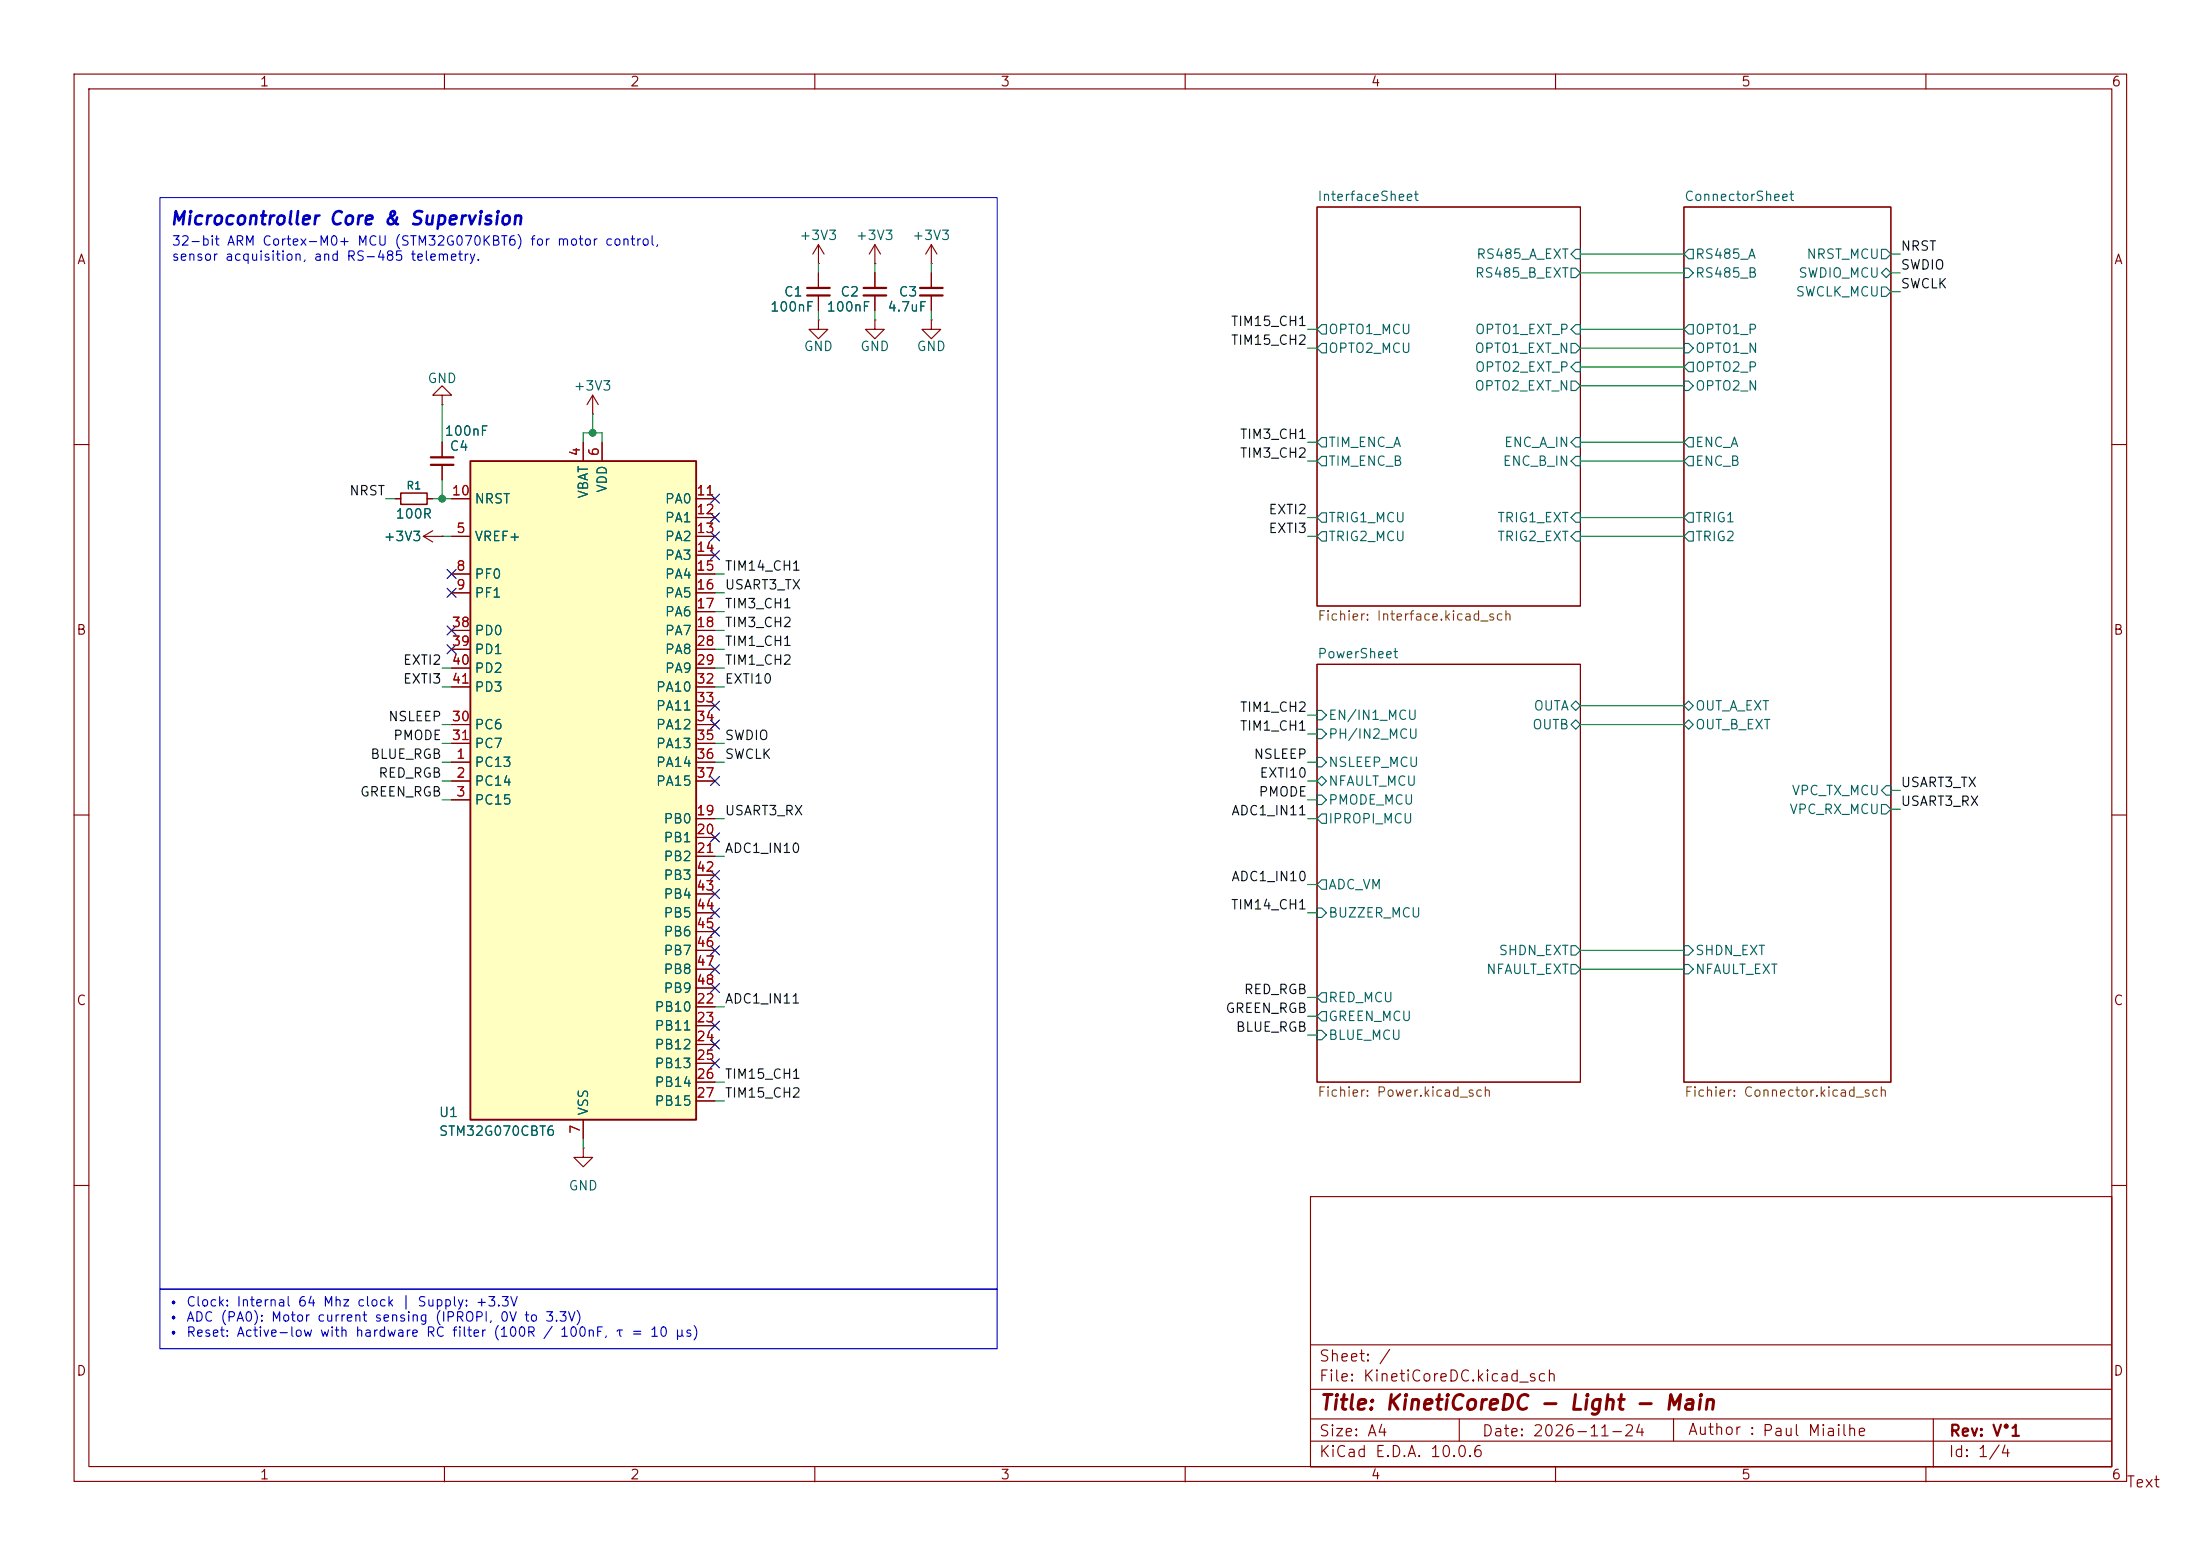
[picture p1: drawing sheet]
<svg xmlns="http://www.w3.org/2000/svg" width="297mm" height="210mm" viewBox="0 0 297 210" stroke-linecap="round" stroke-linejoin="round" font-family="sans-serif">
<g fill="none" stroke="#840000" stroke-width=".15">
<path d="M10 10h277.1v189.9h-277.1zM12 12h273.1v185.9h-273.1zM60 10v2M110 10v2M160 10v2M210 10v2M260 10v2M110.5 35.6h.1M110.5 33v2.6M110.5 36.8v2.1M110.5 39.9v2M110.5 33l-.8 1.3"/>
<path d="M110.5 33l.8 1.3M118.1 35.6h.1M118.1 33v2.6M118.1 36.8v2.1M118.1 39.9v2M118.1 33l-.8 1.3M118.1 33l.8 1.3M125.7 36.8v2.1M125.7 39.9v2M177.8 27.9h35.6v53.9h-35.6zM227.3 27.9h28v118.2h-28zM59.7 53.3h1.3l-1.3-1.2-1.3 1.2h1.3v1.3"/>
<path d="M59.7 54.6h.1M59.7 59.7v2M110.5 43.2v1.3h-1.3l1.3 1.2 1.3-1.2h-1.3M110.5 43.2h.1M118.1 43.2v1.3h-1.3l1.3 1.2 1.3-1.2h-1.3M118.1 43.2h.1M125.7 43.2v1.3h-1.2l1.2 1.2 1.3-1.2h-1.3M125.7 43.2h.1M10 60h2M53.3 67.3h.8M57.1 72.4l1.3 .8M57.1 72.4h2.6"/>
<path d="M57.7 67.3h.7M58.4 71.6l-1.3 .8M59.7 72.4h.1M59.7 62.7v2.1M285.1 60h1.9M177.8 89.7h35.6v56.4h-35.6zM10 110h2M285.1 110h1.9M78.7 154.9v1.3h1.3l-1.3 1.3-1.2-1.3h1.2M78.7 154.9h.1M10 160h2M176.9 161.5h108.2v36.5h-108.2z"/>
<path d="M285.1 160h1.9M60 198v2M110 198v2M160 198v2M177 194.5h108M177 191.5h108M177 187.5h108M177 181.5h108M197 191.5v3M210 198v2M225.9 191.5v3M260 198v2"/>
<path d="M261 191.5v6.5"/>
</g>
<g fill="none" stroke="#006464" stroke-width=".15">
<path d="M212.1 36.2h.6l.7 .6-.7 .7h-.6zM212.7 33.7h.7v1.2h-.7l-.6-.6zM227.3 36.2h.7l.6 .6-.6 .7h-.7zM228 33.7h.6v1.2h-.6l-.7-.6zM254 33.7h.6l.7 .6-.7 .6h-.6zM254 38.7h.6l.7 .7-.7 .6h-.6zM254 36.8l.6-.6 .7 .6-.7 .7zM177.8 44.5l.6-.7h.7v1.3h-.7zM177.8 47l.6-.6h.7v1.2h-.7zM177.8 59.7l.6-.6h.7v1.2h-.7zM212.1 46.4h.6l.7 .6-.7 .6h-.6zM212.1 51.4h.6l.7 .7-.7 .6h-.6z"/>
<path d="M212.7 43.8h.7v1.3h-.7l-.6-.6zM212.7 48.9h.7v1.3h-.7l-.6-.7zM212.7 59.1h.7v1.2h-.7l-.6-.6zM227.3 46.4h.7l.6 .6-.6 .6h-.7zM227.3 51.4h.7l.6 .7-.6 .6h-.7zM227.3 49.5l.7-.6h.6v1.3h-.6zM228 43.8h.6v1.3h-.6l-.7-.6zM228 59.1h.6v1.2h-.6l-.7-.6zM177.8 62.2l.6-.6h.7v1.3h-.7zM177.8 69.9l.6-.7h.7v1.3h-.7zM178.4 71.8h.7v1.2h-.7l-.6-.6zM212.7 61.6h.7v1.3h-.7l-.6-.7z"/>
<path d="M212.7 71.8h.7v1.2h-.7l-.6-.6zM212.7 69.2h.7v1.3h-.7l-.6-.6zM227.3 62.2l.7-.6h.6v1.3h-.6zM228 69.2h.6v1.3h-.6l-.7-.6zM228 71.8h.6v1.2h-.6l-.7-.6zM177.8 95.9h.6l.7 .6-.7 .7h-.6zM177.8 98.4h.6l.7 .7-.7 .6h-.6zM212.1 95.3l.6-.7 .7 .7-.7 .6zM212.1 97.8l.6-.6 .7 .6-.7 .6zM227.3 95.3l.7-.7 .6 .7-.6 .6zM227.3 97.8l.7-.6 .6 .6-.6 .6zM177.8 110.5l.6-.6h.7v1.2h-.7z"/>
<path d="M177.8 105.4l.6-.6 .7 .6-.7 .6zM177.8 102.2h.6l.7 .7-.7 .6h-.6zM177.8 107.3h.6l.7 .7-.7 .6h-.6zM178.4 118.7h.7v1.3h-.7l-.6-.6zM254 108.6h.6l.7 .6-.7 .7h-.6zM254.6 106h.7v1.3h-.7l-.6-.6zM177.8 139.1h.6l.7 .6-.7 .6h-.6zM177.8 137.2l.6-.7h.7v1.3h-.7zM177.8 134.6l.6-.6h.7v1.3h-.7zM177.8 122.6h.6l.7 .6-.7 .6h-.6zM212.1 130.2h.6l.7 .6-.7 .6h-.6zM212.1 127.6h.6l.7 .7-.7 .6h-.6z"/>
<path d="M227.3 127.6h.7l.6 .7-.6 .6h-.7zM227.3 130.2h.7l.6 .6-.6 .6h-.7z"/>
</g>
<path d="M109 38.9h3M109 39.9h3M116.6 38.9h3M116.6 39.9h3M124.2 38.9h3.1M124.2 39.9h3.1M58.2 62.7h3M58.2 61.7h3" fill="none" stroke="#840000" stroke-width=".3"/>
<path d="M54.1 66.5h3.6v1.6h-3.6z" fill="none" stroke="#840000" stroke-width=".2"/>
<path d="M63.5 62.2h30.5v88.9h-30.5z" fill="#ffffc2"/>
<path d="M63.5 62.2h30.5v88.9h-30.5z" fill="none" stroke="#840000" stroke-width=".25"/>
<g fill="none" stroke="#840000" stroke-width=".15">
<path d="M110.5 36.8v2.1M110.5 39.9v2M118.1 36.8v2.1M118.1 39.9v2M125.7 35.6h.1M125.7 33l.8 1.3M125.7 33l-.7 1.3M125.7 33v2.6M125.7 36.8v2.1M125.7 39.9v2M59.7 59.7v2M78.7 59.7v2.5"/>
<path d="M80 55.9h.1M80 53.3l-.8 1.3M80 53.3l.8 1.3M80 53.3v2.6M81.3 59.7v2.5M53.3 67.3h.8M57.7 67.3h.7M59.7 72.4h.1M59.7 62.7v2.1M61 72.4h2.5M61 77.5h2.5M61 67.3h2.5"/>
<path d="M94 72.4h2.5M94 77.5h2.5M94 67.3h2.5M94 69.9h2.5M94 74.9h2.5M61 80h2.5M61 85.1h2.5M61 87.6h2.5M61 90.2h2.5M61 97.8h2.5M61 92.7h2.5M94 80h2.5"/>
<path d="M94 82.6h2.5M94 85.1h2.5M94 87.6h2.5M94 90.2h2.5M94 97.8h2.5M94 92.7h2.5M94 95.3h2.5M61 102.9h2.5M61 105.4h2.5M61 108h2.5M61 100.3h2.5M94 102.9h2.5"/>
<path d="M94 105.4h2.5M94 110.5h2.5M94 113h2.5M94 115.6h2.5M94 100.3h2.5M94 118.1h2.5M94 135.9h2.5M94 138.4h2.5M94 120.7h2.5M94 123.2h2.5M94 125.7h2.5M94 128.3h2.5"/>
<path d="M94 130.8h2.5M94 133.4h2.5M78.7 151.1v2.6M94 141h2.5M94 143.5h2.5M94 146.1h2.5M94 148.6h2.5"/>
</g>
<g fill="none" stroke="#009600" stroke-width=".15">
<path d="M110.5 35.6v1.2M118.1 35.6v1.2M125.7 35.6v1.2M213.4 36.8h13.9M213.4 34.3h13.9M255.3 36.8h1.2M255.3 34.3h1.2M255.3 39.4h1.2M59.7 54.6v5.1M78.7 59.7v-1.3h2.6v1.3M80 55.9v2.5M110.5 41.9v1.3"/>
<path d="M118.1 41.9v1.3M125.7 41.9v1.3M176.5 59.7h1.3M176.5 44.5h1.3M176.5 47h1.3M213.4 59.7h13.9M213.4 44.5h13.9M213.4 47h13.9M213.4 52.1h13.9M213.4 49.5h13.9M52.1 67.3h1.2M58.4 67.3h2.6"/>
<path d="M59.7 72.4h1.3M59.7 64.8v2.5M96.5 77.5h1.3M176.5 72.4h1.3M176.5 69.9h1.3M176.5 62.2h1.3M213.4 72.4h13.9M213.4 69.9h13.9M213.4 62.2h13.9M59.7 92.7h1.3M59.7 97.8h1.3M59.7 90.2h1.3"/>
<path d="M96.5 92.7h1.3M96.5 85.1h1.3M96.5 80h1.3M96.5 87.6h1.3M96.5 90.2h1.3M96.5 82.6h1.3M176.5 96.5h1.3M176.5 99.1h1.3M213.4 97.8h13.9M213.4 95.3h13.9M59.7 108h1.3M59.7 100.3h1.3"/>
<path d="M59.7 105.4h1.3M59.7 102.9h1.3M96.5 115.6h1.3M96.5 110.5h1.3M96.5 100.3h1.3M96.5 102.9h1.3M176.5 110.5h1.3M176.5 108h1.3M176.5 105.4h1.3M176.5 102.9h1.3M176.5 119.4h1.3M255.3 109.2h1.2"/>
<path d="M255.3 106.7h1.2M96.5 135.9h1.3M176.5 123.2h1.3M176.5 137.2h1.3M176.5 139.7h1.3M176.5 134.6h1.3M213.4 130.8h13.9M213.4 128.3h13.9M78.7 153.7v1.2M96.5 148.6h1.3M96.5 146.1h1.3"/>
</g>
<g fill="none" stroke="#000084" stroke-width=".15">
<path d="M60.4 76.9l1.2 1.2M60.4 79.4l1.2 1.2M61.6 76.9l-1.2 1.2M61.6 79.4l-1.2 1.2M95.9 69.2l1.2 1.3M95.9 71.8l1.2 1.2M95.9 66.7l1.2 1.2M95.9 74.3l1.2 1.2M97.1 69.2l-1.2 1.3M97.1 71.8l-1.2 1.2M97.1 66.7l-1.2 1.2M97.1 74.3l-1.2 1.2"/>
<path d="M60.4 87l1.2 1.2M60.4 84.5l1.2 1.2M61.6 87l-1.2 1.2M61.6 84.5l-1.2 1.2M95.9 94.6l1.2 1.3M95.9 97.2l1.2 1.2M97.1 94.6l-1.2 1.3M97.1 97.2l-1.2 1.2M95.9 112.4l1.2 1.2M95.9 117.5l1.2 1.2M95.9 104.8l1.2 1.2M97.1 112.4l-1.2 1.2"/>
<path d="M97.1 117.5l-1.2 1.2M97.1 104.8l-1.2 1.2M95.9 137.8l1.2 1.2M95.9 127.7l1.2 1.2M95.9 132.7l1.2 1.3M95.9 130.2l1.2 1.2M95.9 125.1l1.2 1.2M95.9 120l1.2 1.3M95.9 122.6l1.2 1.2M97.1 137.8l-1.2 1.2M97.1 127.7l-1.2 1.2M97.1 132.7l-1.2 1.3"/>
<path d="M97.1 130.2l-1.2 1.2M97.1 125.1l-1.2 1.2M97.1 120l-1.2 1.3M97.1 122.6l-1.2 1.2M95.9 142.9l1.2 1.2M95.9 140.4l1.2 1.2M97.1 142.9l-1.2 1.2M97.1 140.4l-1.2 1.2"/>
</g>
<path d="M21.6 174h113v8h-113z" fill="none" stroke="#0000c2" stroke-width=".15"/>
<path d="M21.6 26.7h113v147.3h-113z" fill="none" stroke="#0000c2" stroke-width=".14"/>
<g fill="#009600" stroke="#009600" stroke-width=".14">
<circle cx="59.7" cy="67.3" r=".46"/>
<circle cx="80" cy="58.4" r=".46"/>
</g>
<text font-size="2" fill="#840000" x="178" y="190.8">Title: KinetiCoreDC - Light - Main</text>
<text font-size="1.8" fill="#0000c2" x="22.8" y="30.8">Microcontroller Core &amp; Supervision</text>
<g font-size="1.5" fill="#840000">
<text x="178" y="184.1">Sheet: /</text>
<text x="178" y="186.8">File: KinetiCoreDC.kicad_sch</text>
<text x="178" y="197">KiCad E.D.A. 10.0.6</text>
<text x="178" y="194.2">Size: A4</text>
<text x="200" y="194.2">Date: 2026-11-24</text>
<text x="227.8" y="194.1">Author : Paul Miailhe</text>
<text x="263" y="197">Id: 1/4</text>
<text x="263" y="194.2">Rev: V°1</text>
<text x="287" y="201.1">Text</text>
</g>
<g font-size="1.3" fill="#840000">
<text x="35" y="12">1</text>
<text x="85" y="12">2</text>
<text x="135" y="12">3</text>
<text x="185" y="12">4</text>
<text x="235" y="12">5</text>
<text x="285" y="12">6</text>
<text x="10.3" y="36">A</text>
<text x="285.3" y="36">A</text>
<text x="10.2" y="86">B</text>
<text x="285.2" y="86">B</text>
<text x="10.2" y="136">C</text>
<text x="285.2" y="136">C</text>
<text x="10.2" y="186">D</text>
<text x="285.2" y="186">D</text>
<text x="35" y="200">1</text>
<text x="85" y="200">2</text>
<text x="135" y="200">3</text>
<text x="185" y="200">4</text>
<text x="235" y="200">5</text>
<text x="285" y="200">6</text>
</g>
<g font-size="1.3" fill="#006464">
<text x="177.8" y="27.4">InterfaceSheet</text>
<text x="227.3" y="27.4">ConnectorSheet</text>
<text x="107.8" y="32.7">+3V3</text>
<text x="115.4" y="32.7">+3V3</text>
<text x="123.1" y="32.7">+3V3</text>
<text x="199.2" y="35.3">RS485_A_EXT</text>
<text x="228.8" y="35.3">RS485_A</text>
<text x="243.8" y="35.3">NRST_MCU</text>
<text x="105.7" y="40.3">C1</text>
<text x="113.4" y="40.3">C2</text>
<text x="121.2" y="40.3">C3</text>
<text x="199" y="37.8">RS485_B_EXT</text>
<text x="228.8" y="37.8">RS485_B</text>
<text x="242.3" y="40.3">SWCLK_MCU</text>
<text x="242.7" y="37.8">SWDIO_MCU</text>
<text x="103.9" y="42.4">100nF</text>
<text x="108.4" y="47.7">GND</text>
<text x="111.5" y="42.4">100nF</text>
<text x="116" y="47.7">GND</text>
<text x="119.7" y="42.4">4.7uF</text>
<text x="123.7" y="47.7">GND</text>
<text x="179.2" y="45.4">OPTO1_MCU</text>
<text x="179.2" y="48">OPTO2_MCU</text>
<text x="199" y="48">OPTO1_EXT_N</text>
<text x="199" y="45.4">OPTO1_EXT_P</text>
<text x="228.8" y="48">OPTO1_N</text>
<text x="228.8" y="45.4">OPTO1_P</text>
<text x="57.6" y="52">GND</text>
<text x="77.3" y="53">+3V3</text>
<text x="199" y="53">OPTO2_EXT_N</text>
<text x="199" y="50.5">OPTO2_EXT_P</text>
<text x="228.8" y="53">OPTO2_N</text>
<text x="228.8" y="50.5">OPTO2_P</text>
<text x="59.9" y="59.1">100nF</text>
<text x="60.6" y="61.2">C4</text>
<text x="179.2" y="60.7">TIM_ENC_A</text>
<text x="179.2" y="63.2">TIM_ENC_B</text>
<text x="202.8" y="63.2">ENC_B_IN</text>
<text x="203" y="60.7">ENC_A_IN</text>
<text x="228.8" y="60.7">ENC_A</text>
<text x="228.8" y="63.2">ENC_B</text>
<text x="53.3" y="70.3">100R</text>
<text x="64" y="68.3">NRST</text>
<text x="79.7" y="67.4" transform="rotate(-90 79.7 67.4)">VBAT</text>
<text x="82.2" y="66.6" transform="rotate(-90 82.2 66.6)">VDD</text>
<text x="89.7" y="68.3">PA0</text>
<text x="89.7" y="70.8">PA1</text>
<text x="179.2" y="70.8">TRIG1_MCU</text>
<text x="202.1" y="70.8">TRIG1_EXT</text>
<text x="228.8" y="70.8">TRIG1</text>
<text x="51.7" y="73.4">+3V3</text>
<text x="64" y="73.4">VREF+</text>
<text x="89.7" y="73.4">PA2</text>
<text x="89.7" y="75.9">PA3</text>
<text x="179.2" y="73.4">TRIG2_MCU</text>
<text x="202.1" y="73.4">TRIG2_EXT</text>
<text x="228.8" y="73.4">TRIG2</text>
<text x="64" y="78.4">PF0</text>
<text x="64" y="81">PF1</text>
<text x="89.7" y="78.4">PA4</text>
<text x="89.7" y="81">PA5</text>
<text x="89.7" y="83.5">PA6</text>
<text x="64" y="86.1">PD0</text>
<text x="64" y="88.6">PD1</text>
<text x="89.7" y="86.1">PA7</text>
<text x="89.7" y="88.6">PA8</text>
<text x="177.8" y="89.2">PowerSheet</text>
<text x="64" y="91.1">PD2</text>
<text x="64" y="93.7">PD3</text>
<text x="88.5" y="93.7">PA10</text>
<text x="89.7" y="91.1">PA9</text>
<text x="64" y="98.8">PC6</text>
<text x="64" y="101.3">PC7</text>
<text x="88.5" y="96.2">PA11</text>
<text x="88.5" y="98.8">PA12</text>
<text x="88.5" y="101.3">PA13</text>
<text x="179.2" y="97.5">EN/IN1_MCU</text>
<text x="179.2" y="100">PH/IN2_MCU</text>
<text x="206.8" y="98.8">OUTB</text>
<text x="207" y="96.2">OUTA</text>
<text x="228.8" y="96.2">OUT_A_EXT</text>
<text x="228.8" y="98.8">OUT_B_EXT</text>
<text x="64" y="103.8">PC13</text>
<text x="64" y="106.4">PC14</text>
<text x="88.5" y="103.8">PA14</text>
<text x="88.5" y="106.4">PA15</text>
<text x="179.2" y="106.4">NFAULT_MCU</text>
<text x="179.2" y="103.8">NSLEEP_MCU</text>
<text x="241.8" y="107.6">VPC_TX_MCU</text>
<text x="64" y="108.9">PC15</text>
<text x="89.5" y="111.5">PB0</text>
<text x="89.5" y="114">PB1</text>
<text x="179.2" y="111.5">IPROPI_MCU</text>
<text x="179.2" y="108.9">PMODE_MCU</text>
<text x="241.5" y="110.2">VPC_RX_MCU</text>
<text x="89.5" y="116.5">PB2</text>
<text x="89.5" y="119.1">PB3</text>
<text x="89.5" y="121.6">PB4</text>
<text x="89.5" y="124.2">PB5</text>
<text x="179.2" y="120.3">ADC_VM</text>
<text x="179.2" y="124.2">BUZZER_MCU</text>
<text x="89.5" y="126.7">PB6</text>
<text x="89.5" y="129.2">PB7</text>
<text x="89.5" y="131.8">PB8</text>
<text x="200.5" y="131.8">NFAULT_EXT</text>
<text x="202.2" y="129.2">SHDN_EXT</text>
<text x="228.8" y="129.2">SHDN_EXT</text>
<text x="228.8" y="131.8">NFAULT_EXT</text>
<text x="88.3" y="136.9">PB10</text>
<text x="89.5" y="134.3">PB9</text>
<text x="179.2" y="135.6">RED_MCU</text>
<text x="88.3" y="139.4">PB11</text>
<text x="88.3" y="141.9">PB12</text>
<text x="179.2" y="140.7">BLUE_MCU</text>
<text x="179.2" y="138.1">GREEN_MCU</text>
<text x="88.3" y="144.5">PB13</text>
<text x="88.3" y="147">PB14</text>
<text x="88.3" y="149.6">PB15</text>
<text x="59.2" y="151.1">U1</text>
<text x="59.2" y="153.6">STM32G070CBT6</text>
<text x="79.7" y="150.6" transform="rotate(-90 79.7 150.6)">VSS</text>
<text x="76.7" y="161">GND</text>
</g>
<g font-size="1.3" fill="#0000c2">
<text x="23.1" y="33.5">32-bit ARM Cortex-M0+ MCU (STM32G070KBT6) for motor control,</text>
<text x="23.1" y="35.5">sensor acquisition, and RS-485 telemetry.</text>
<text x="22.5" y="176.6">• Clock: Internal 64 Mhz clock | Supply: +3.3V</text>
<text x="22.5" y="178.7">• ADC (PA0): Motor current sensing (IPROPI, 0V to 3.3V)</text>
<text x="22.5" y="180.7">• Reset: Active-low with hardware RC filter (100R / 100nF, τ = 10 µs)</text>
</g>
<g font-size="1.3" fill="#0f0f0f">
<text x="256.5" y="34.2">NRST</text>
<text x="256.5" y="36.7">SWDIO</text>
<text x="256.5" y="39.2">SWCLK</text>
<text x="166.1" y="46.9">TIM15_CH2</text>
<text x="166.1" y="44.3">TIM15_CH1</text>
<text x="167.3" y="59.6">TIM3_CH1</text>
<text x="167.3" y="62.1">TIM3_CH2</text>
<text x="47.1" y="67.2">NRST</text>
<text x="171.2" y="69.7">EXTI2</text>
<text x="97.8" y="77.3">TIM14_CH1</text>
<text x="171.2" y="72.3">EXTI3</text>
<text x="97.8" y="82.4">TIM3_CH1</text>
<text x="97.8" y="79.9">USART3_TX</text>
<text x="97.8" y="85">TIM3_CH2</text>
<text x="97.8" y="87.5">TIM1_CH1</text>
<text x="54.3" y="90">EXTI2</text>
<text x="54.3" y="92.6">EXTI3</text>
<text x="97.8" y="90">TIM1_CH2</text>
<text x="97.8" y="92.6">EXTI10</text>
<text x="52.3" y="97.7">NSLEEP</text>
<text x="53" y="100.2">PMODE</text>
<text x="97.8" y="100.2">SWDIO</text>
<text x="167.3" y="96.4">TIM1_CH2</text>
<text x="167.3" y="98.9">TIM1_CH1</text>
<text x="48.5" y="107.8">GREEN_RGB</text>
<text x="49.9" y="102.7">BLUE_RGB</text>
<text x="51" y="105.3">RED_RGB</text>
<text x="97.8" y="102.7">SWCLK</text>
<text x="169.2" y="102.7">NSLEEP</text>
<text x="169.8" y="107.8">PMODE</text>
<text x="170" y="105.3">EXTI10</text>
<text x="256.5" y="106.6">USART3_TX</text>
<text x="97.8" y="110.4">USART3_RX</text>
<text x="166.1" y="110.4">ADC1_IN11</text>
<text x="256.5" y="109.1">USART3_RX</text>
<text x="97.8" y="115.4">ADC1_IN10</text>
<text x="166.1" y="119.3">ADC1_IN10</text>
<text x="166.1" y="123.1">TIM14_CH1</text>
<text x="97.8" y="135.8">ADC1_IN11</text>
<text x="165.4" y="137">GREEN_RGB</text>
<text x="167.8" y="134.5">RED_RGB</text>
<text x="166.7" y="139.6">BLUE_RGB</text>
<text x="97.8" y="145.9">TIM15_CH1</text>
<text x="97.8" y="148.5">TIM15_CH2</text>
</g>
<g font-size="1.3" fill="#a90000">
<text x="78.6" y="61.7" transform="rotate(-90 78.6 61.7)">4</text>
<text x="81.1" y="61.7" transform="rotate(-90 81.1 61.7)">6</text>
<text x="60.9" y="67.2">10</text>
<text x="93.9" y="67.2">11</text>
<text x="93.9" y="69.7">12</text>
<text x="61.5" y="72.3">5</text>
<text x="61.5" y="77.3">8</text>
<text x="93.9" y="72.3">13</text>
<text x="93.9" y="74.8">14</text>
<text x="93.9" y="77.3">15</text>
<text x="61.5" y="79.9">9</text>
<text x="93.9" y="79.9">16</text>
<text x="93.9" y="82.4">17</text>
<text x="60.9" y="85">38</text>
<text x="60.9" y="87.5">39</text>
<text x="93.9" y="85">18</text>
<text x="93.9" y="87.5">28</text>
<text x="60.9" y="90">40</text>
<text x="60.9" y="92.6">41</text>
<text x="93.9" y="90">29</text>
<text x="93.9" y="92.6">32</text>
<text x="93.9" y="95.1">33</text>
<text x="60.9" y="97.7">30</text>
<text x="60.9" y="100.2">31</text>
<text x="93.9" y="97.7">34</text>
<text x="93.9" y="100.2">35</text>
<text x="61.5" y="102.7">1</text>
<text x="61.5" y="105.3">2</text>
<text x="61.5" y="107.8">3</text>
<text x="93.9" y="102.7">36</text>
<text x="93.9" y="105.3">37</text>
<text x="93.9" y="110.4">19</text>
<text x="93.9" y="112.9">20</text>
<text x="93.9" y="115.4">21</text>
<text x="93.9" y="118">42</text>
<text x="93.9" y="120.5">43</text>
<text x="93.9" y="123.1">44</text>
<text x="93.9" y="125.6">45</text>
<text x="93.9" y="128.1">46</text>
<text x="93.9" y="130.7">47</text>
<text x="93.9" y="135.8">22</text>
<text x="93.9" y="133.2">48</text>
<text x="93.9" y="138.3">23</text>
<text x="93.9" y="140.8">24</text>
<text x="93.9" y="143.4">25</text>
<text x="93.9" y="145.9">26</text>
<text x="93.9" y="148.5">27</text>
<text x="78.6" y="153.1" transform="rotate(-90 78.6 153.1)">7</text>
</g>
<g font-size="1.3" fill="#725600">
<text x="177.8" y="84.1">Fichier: Interface.kicad_sch</text>
<text x="177.8" y="148.3">Fichier: Power.kicad_sch</text>
<text x="227.3" y="148.3">Fichier: Connector.kicad_sch</text>
</g>
<text font-size="1" fill="#006464" x="54.8" y="66.3">R1</text>
</svg>
